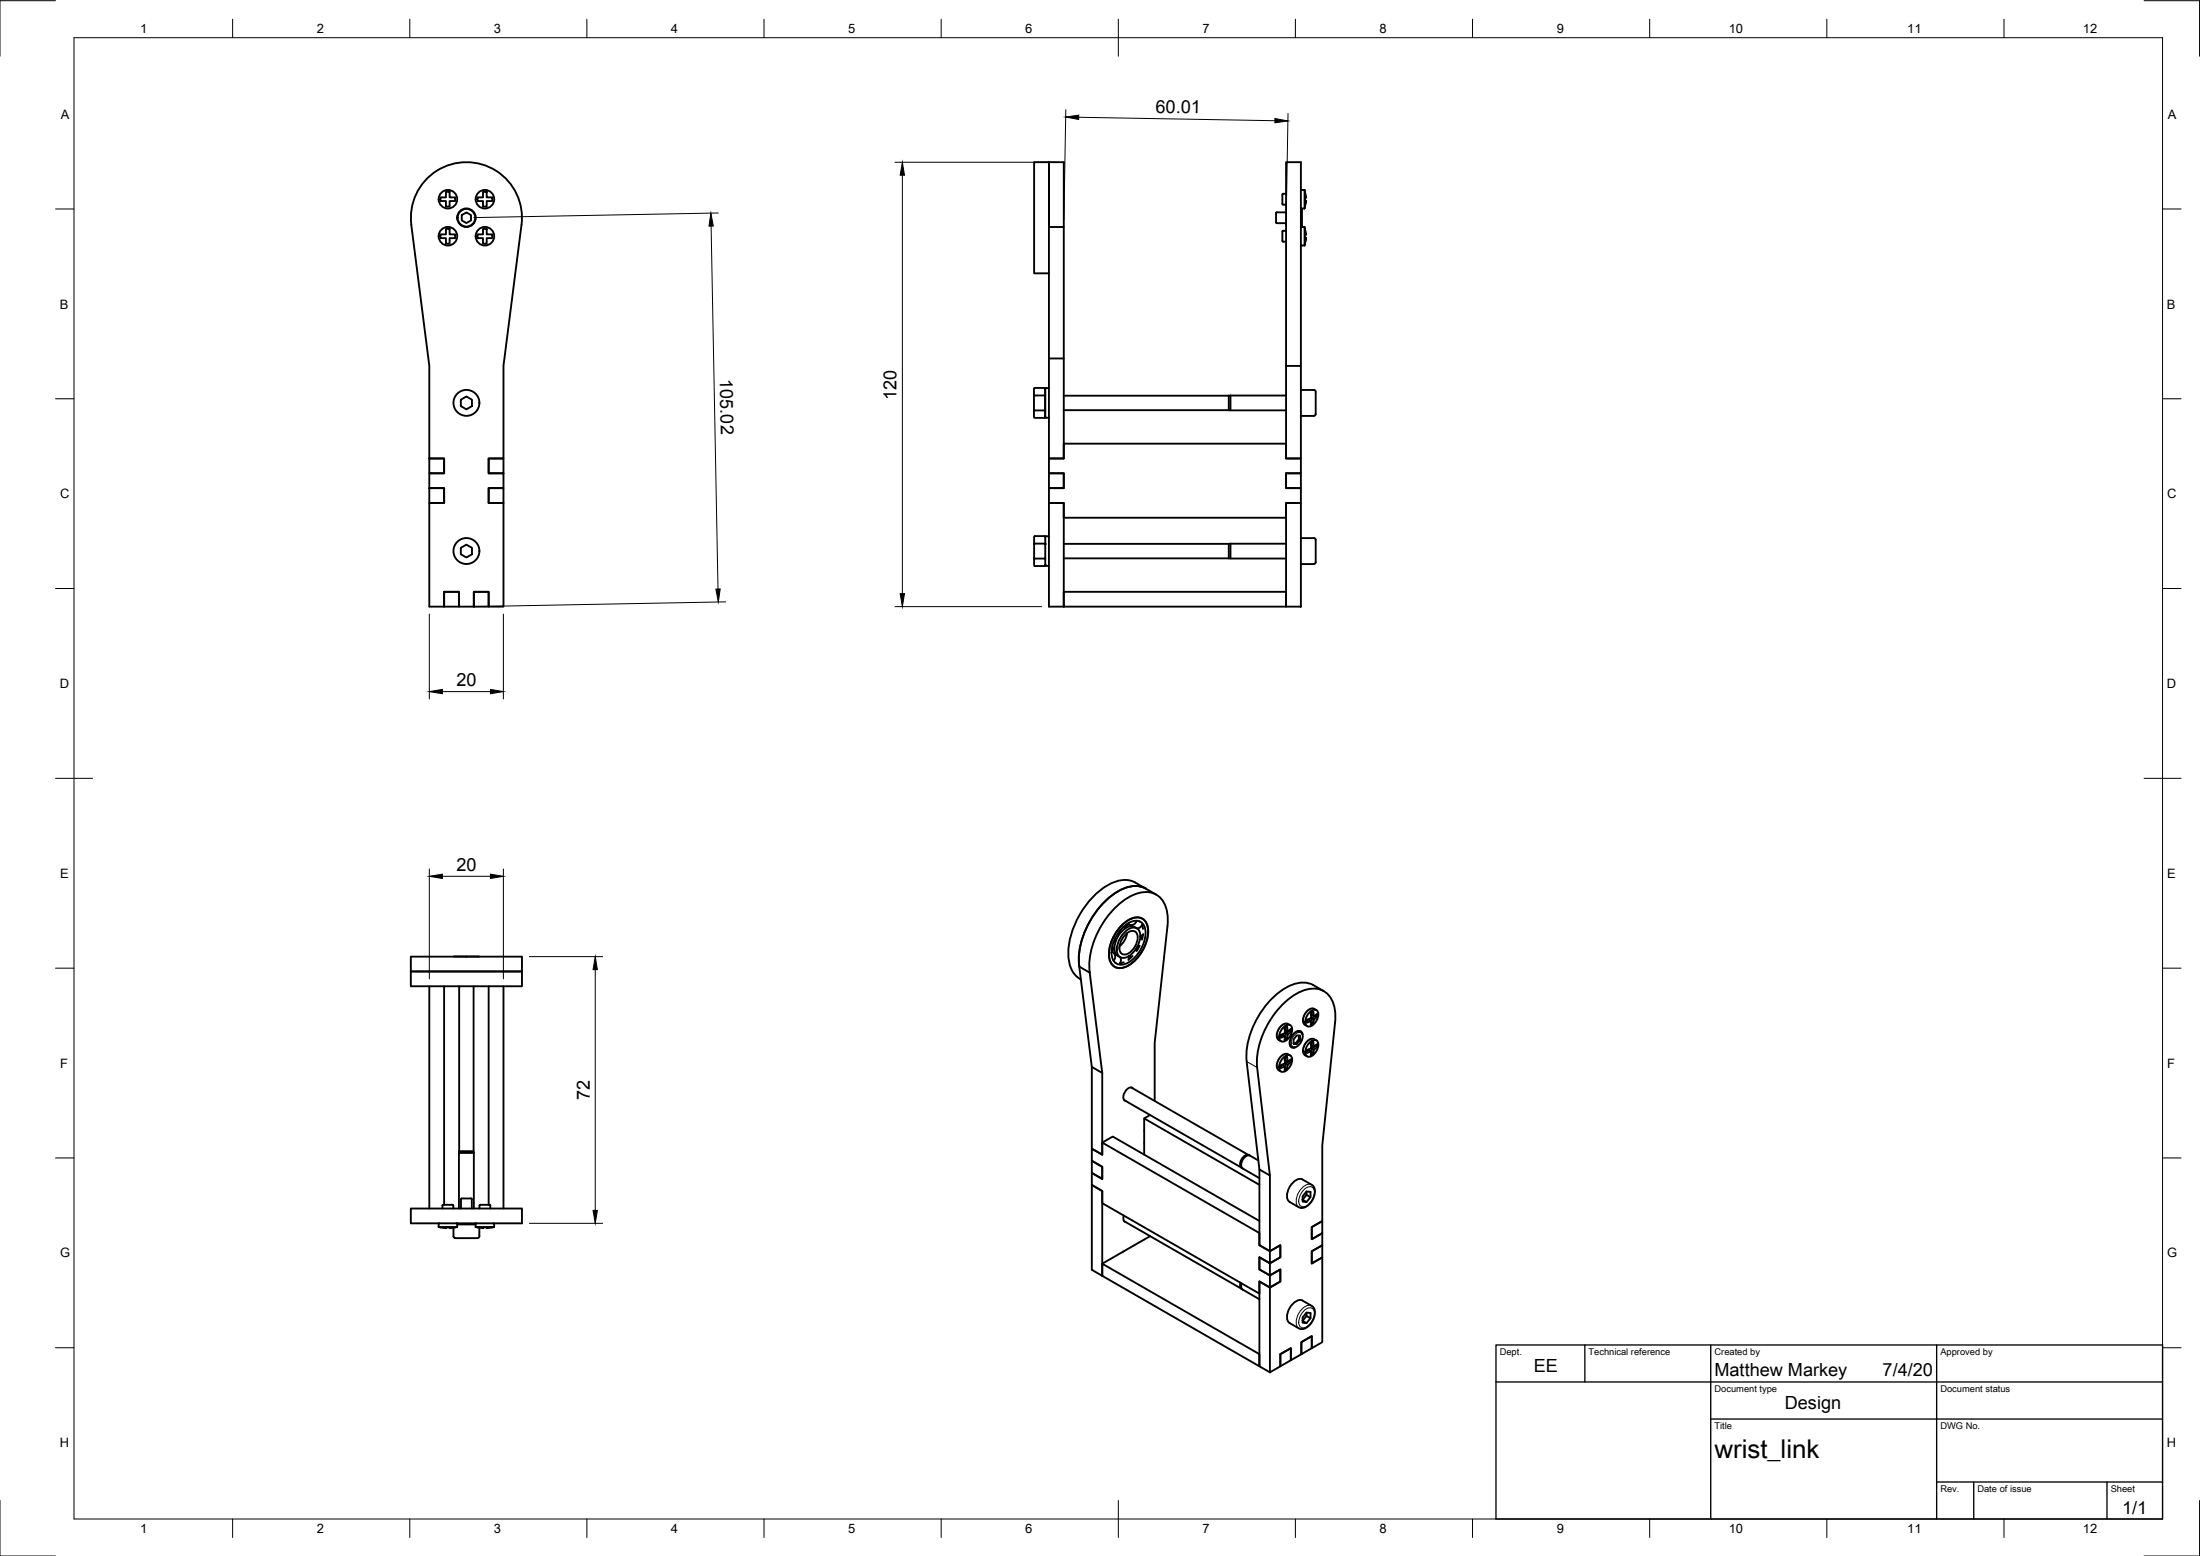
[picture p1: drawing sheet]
<svg xmlns="http://www.w3.org/2000/svg" width="594mm" height="420mm" viewBox="0 0 594 420" stroke-linecap="round" stroke-linejoin="round" font-family="sans-serif">
<!-- layer: Visible -->
<g fill="none" stroke="#000" stroke-width=".51">
<path d="M115.8 47.7a15 15 0 0 1 17-2.2 15 15 0 0 1 8 15.2l-4.8 38.1v25h-4v4h4v4h-4v4h4v28h-4v-4h-4v4h-4.1v-4h-4v4h-4v-28h4v-4h-4v-4h4v-4h-4v-25l-4.8-38.1a15.1 15.1 0 0 1 4.7-13zM120.4 51.8h1v.6a.65 .65 0 0 0 .1 .8 .65 .65 0 0 0 .8 .1h.6v1h-1.5v1.5h-1v-1.5h-1.5v-1h.6a.58 .58 0 0 0 .9-.3zM124.7 58.1l1.2-.7 1.3 .7v1.4l-1.3 .7-1.2-.7zM130.4 51.8h1v.6a.65 .65 0 0 0 .1 .8 .65 .65 0 0 0 .8 .1h.6v1h-1.5v1.5h-1v-1.5h-1.5v-1h.6a.59 .59 0 0 0 .9-.3zM283.3 43.8h4v80h-4zM283.3 43.8v17.5h4M283.3 43.8h-4v30h4M346.3 55l.2 .2M346.5 55.3h.8M347.3 57.3l-2.7 .1v2.6M347.3 52.3h-.8l-.2 .2v2.6M351.3 56.1l.2 .2h.8"/>
<path d="M351.3 56.4a.52 .52 0 0 1 .3 .9v2.7a.93 .93 0 0 1-.2 1.2h-.1M352.3 51.3l.3 1.8-.2 .2v1h.2M352.3 51.3v5M352.3 51.3h-.8l-.2 .2M352.4 51.8l.2 1.5M352.4 53.3v1M352.4 55.8l.2-1.5-.3 2M118.9 63.3h.6a.58 .58 0 0 0 .9-.3v-1.2h1v.6a.65 .65 0 0 0 .1 .8 .65 .65 0 0 0 .8 .1h.6v1h-.7a.63 .63 0 0 0-.7 .1 .63 .63 0 0 0-.1 .8v.6h-1v-1.5h-1.5zM128.9 63.3h.6a.59 .59 0 0 0 .9-.3v-1.2h1v.6a.65 .65 0 0 0 .1 .8 .65 .65 0 0 0 .8 .1h.6v1h-.7a.63 .63 0 0 0-.7 .1 .63 .63 0 0 0-.1 .8v.6h-1v-.6a.64 .64 0 0 0 0-.8 .64 .64 0 0 0-.9-.1h-.6zM344.6 60l.2 .2M344.8 60.3h2.5M347.3 62.3h-.8l-.2 .2v2.6l.2 .2h.8"/>
<path d="M351.3 66.1l.2 .2h.8M352.3 61.3l.3 1.9-.2 .1v1h.2M352.3 61.3v5M352.3 61.3h-.8l-.2 .2M352.4 61.8l.2 1.5M352.4 63.3v1M352.4 65.8l.2-1.5-.3 2M283.3 96.8h4M347.3 98.8h4v25h-4zM347.3 98.8v-55h4v55M124.4 107.9l1.5-.8 1.5 .8v1.8l-1.5 .8-1.5-.8zM279.2 110.7l.1 2.1h2.9v-2.1h-3l.1-3.9 2.9 .1v3.8"/>
<path d="M282.2 110.8h.1M282.3 106.8l-.2-2h-2.7l-.2 .1v2M283.3 104.8h-.8l-.2 .2v6.3a1.48 1.48 0 0 0 .2 1.5h.8M287.3 110.8h44.5M287.3 106.8h44.5M331.8 106.8v4M331.8 110.8h15.5M332.3 106.8v4M332.3 106.8h-.5M332.3 106.8h15M351.3 105.3h3.5a1.11 1.11 0 0 1 .5 1.4v4.2a1.07 1.07 0 0 1-.5 1.4M351.3 112.3h3.5"/>
<path d="M115.9 131.8h4v4h-4zM115.9 123.8h4v4h-4zM132 123.8h4v4h-4zM132 131.8h4v4h-4zM283.3 135.8h4v28h-4zM283.3 123.8h4v-4h60v4h4v4h-4v4h4v4h-4v4h-60v-4h-4v-4h4v-4h-4zM283.3 127.8h4v4h-4zM347.3 135.8h4v28h-4zM347.3 127.8h4v4h-4zM119.9 159.8h4v4h-4zM124.4 147.9l1.5-.8 1.5 .8v1.8l-1.5 .8-1.5-.8zM128 159.8h4v4h-4z"/>
<path d="M279.3 150.7h3l-.1 2.1h-2.9zM279.3 146.9v3.8M282.3 145v1.9M282.3 146.9v3.8M282.3 152.6l.2 .2h.8M282.3 145l-.2-.2h-2.7l-.1 .1v2h3M282.3 150.7h.1M283.3 144.8h-.8l-.2 .2M287.3 159.8h60v4h-60zM287.3 150.8h44.5M331.8 146.9v3.9M331.8 150.8h15.5"/>
<path d="M332.3 146.8v4M332.3 146.8l-45 .1M332.3 146.8h15M351.3 145.3h3.5a1.11 1.11 0 0 1 .5 1.4v4.2a1.07 1.07 0 0 1-.5 1.4h-3.5M309.4 239.9a8.4 8.4 0 0 0-6.9-2.2 18.1 18.1 0 0 0-10.9 9.3 18.1 18.1 0 0 0-2.6 14.1 6 6 0 0 0 2.9 3.4M309.4 239.9l2.8 1.7M309.4 239.9a7.8 7.8 0 0 0-8.1 1.1 23.3 23.3 0 0 0-10 18.9l.2 1.1M122.5 258.3h6.8M300.3 257l.6 .5 .2 .6-.1 .9-.3 .4M300.4 255.4l.2 1-.5 .9M300.8 257.4h.4M301 257.7h.4"/>
<path d="M301.1 253.3v.7l-.5 .6M301.2 260h.1M301.9 258.1l.6 .4M302.5 258.5l.2 1-.4 .7M302.7 251l-.4 .7-.4 .4M303.2 249.6a4.9 4.9 0 0 1 5.3-1.5 4.2 4.2 0 0 1 1.5 4.3 11.5 11.5 0 0 1-6.1 8.7 2.97 2.97 0 0 1-4.4-2.5 11.4 11.4 0 0 1 3.7-9zM303.3 250.4a4.1 4.1 0 0 1 5-1.3 4.9 4.9 0 0 1 .5 5.5 8.9 8.9 0 0 1-5.7 5.9 2.68 2.68 0 0 1-3-3.3 10.3 10.3 0 0 1 3.2-6.8zM303.5 259.8l-1.1 .3M303.5 251.9a2.77 2.77 0 0 1 3.9-.9 5.3 5.3 0 0 1-1.4 6.2 2.77 2.77 0 0 1-3.9 .9 5.3 5.3 0 0 1 1.4-6.2zM303.7 252.6a2.28 2.28 0 0 1 3-.9 4.1 4.1 0 0 1-1.4 5.3 1.65 1.65 0 0 1-1.6 .8 1.65 1.65 0 0 1-1.4-1.2 5 5 0 0 1 1.4-4zM304.4 252l-.6 1.7-1.5 1.8M304.8 258.2l-.1 1"/>
<path d="M304.8 249.2l-.5 .8-1 .4M304.9 258.2l.6 .1M305.2 249.8l.2 .3M305.6 249.8l.2 .3M305.8 258.1l-1 1M306.9 248.6l-.2 .6-.7 .5-.8 .1-.6-.2M307 250.7a2.51 2.51 0 0 0-3.5 .2 6.4 6.4 0 0 0-2.3 6.4l.7 .8M307.1 255.6l.6-.2-.8 1.4-.1-.6M307.7 248.8h.1M307.9 252.9l.4 .5M308.4 249.8l.3 1M308.4 249.7l-.6 .8-.8 .2"/>
<path d="M308.7 252.3l-.3 1.4M308.7 252.2l-.8 .6M110.9 262.3h30M110.9 262.3v4h30v-4M110.9 262.3v-4h30v4M115.9 266.3v60M119.9 266.3v59M124 266.3v44.6M127.9 266.3l.1 45M132 266.3v59M136 266.3v60M291.4 261l3.4 27.1v22.1l2.8 1.6v-22.1l-3.3-27.1"/>
<path d="M291.4 261l2.9 1.6M294.3 262.6a22 22 0 0 1 6.3-17 12.3 12.3 0 0 1 9.7-4.7 5.9 5.9 0 0 1 4.9 5.4l.1 3.8-3.5 31.5v15.7M345.8 279.8l.6-.4 .6 .3-.1 1.2 .7-.4M346.7 277.3a1.26 1.26 0 0 1 1.7-.5 1.26 1.26 0 0 1 .5 1.7l-.5 1.2a2.21 2.21 0 0 1-2.5 1.5 2.42 2.42 0 0 1 .4-3.5zM347.1 277.5v.7l.6 .3-.2-1.2a.81 .81 0 0 0-.5 1.2v.1a.71 .71 0 0 1-.9 .7l-.3 .1v.3a.33 .33 0 0 0 0 .5 .33 .33 0 0 0 .5-.2l.7-.3M347.7 279.3l-.1 1.2-.5-.3M348.2 278.2v.2l-1.1 .6v1.2M348.2 278.4l.4 .2v-.8l-.9 .7M348.4 276.8l-.9-.4-.7 .1-.7 .4-.9 1.1-.4 .9v1.1l.3 .6 .8 .6M348.6 278.6l-.9 .7-.6-.3M350.4 278.5l.9 .1 .4 .7v1l-.4 1.2-.9 1-.7 .3-.8-.1-.5-.6M350.7 279.6v1"/>
<path d="M351.8 279.3a1.07 1.07 0 0 0-.7-.9 1.07 1.07 0 0 0-1.2 .2 3.5 3.5 0 0 0-1.5 3.8 .98 .98 0 0 0 1.3 .4M352.9 275.7l.6-.4 .6 .4-.2 1.1 .7-.4M353.8 273.2a1.26 1.26 0 0 1 1.7-.4 1.26 1.26 0 0 1 .4 1.7l-.4 1.2a2.21 2.21 0 0 1-2.5 1.4 2.42 2.42 0 0 1 .3-3.4zM354.2 273.4v.7l.6 .3-.3-1.2a.84 .84 0 0 0-.5 1.2l.1 .1a.7 .7 0 0 1-.9 .7l-.3 .2v.2a.34 .34 0 0 0 0 .5 .34 .34 0 0 0 .5-.2l.7-.2M354.2 276.2l-.2 .1M354.8 275.3l-.2 1.1-.4-.2M355.3 274.1v.2l-1.1 .6v1.3M355.3 274.3l.4 .3v-.9l-.9 .7M355.5 272.8l-.9-.5-.7 .1-.7 .4-.8 1-.5 1v1.2l.2 .5 .9 .6M355.7 274.6l-.9 .7-.6-.4M357.5 267.6a8.6 8.6 0 0 0-6.5-2.2 16.5 16.5 0 0 0-10.3 7.6 21.6 21.6 0 0 0-4.1 13.6l3.5 29.2M294.8 288.1l2.8 1.6"/>
<path d="M303.5 297l31.7 18.3M305.5 293.6l31.7 18.3M305.9 293.9a1.62 1.62 0 0 0-2.3 1.2l-.3 1.3a.86 .86 0 0 0 .7 .9M345.8 288l.6-.4 .6 .3-.1 1.2 .7-.5M346.7 285.5a1.26 1.26 0 0 1 1.7-.5 1.26 1.26 0 0 1 .5 1.7l-.5 1.2a2.21 2.21 0 0 1-2.5 1.4 2.42 2.42 0 0 1 .4-3.4zM347.1 285.6v.8l.6 .3-.2-1.3a.81 .81 0 0 0-.5 1.2v.1a.71 .71 0 0 1-.9 .8l-.3 .1v.8l1.2-.5M347.1 280.2l-.2 .2M347.1 288.4l-.2 .1M347.7 287.5l-.1 1.1-.5-.2M348.2 286.3v.3l-1.1 .6v1.2M348.2 286.6l.4 .2v-.8l-.9 .7M348.4 285l-.8-.4h-.7l-.8 .5-.9 1-.4 1v1.1l.3 .6 .8 .5"/>
<path d="M348.6 286.8l-.9 .7-.6-.3M349.8 281.7l.9-1.1 .4 .2-.9 1.1M351.1 280.8v-1.1l-.9-.1-.9 1.1v1.2h.9l-.9-.2M352.9 283.9l.6-.4 .6 .3-.2 1.2 .7-.4M353.8 281.4a1.26 1.26 0 0 1 1.7-.5 1.26 1.26 0 0 1 .4 1.8l-.4 1.1a2.21 2.21 0 0 1-2.5 1.5 2.42 2.42 0 0 1 .3-3.5zM354.2 281.6v.7l.6 .3-.3-1.3a.84 .84 0 0 0-.5 1.3l.1 .4-1.2 .5v.2a.34 .34 0 0 0 0 .5 .34 .34 0 0 0 .5-.1l.7-.3M354.2 284.3l-.2 .2M354.8 283.4l-.2 1.2-.4-.3M355.3 282.3v.2l-1.1 .6v1.2M355.3 282.5l.4 .2v-.8l-.9 .7M355.5 280.9l-.8-.4h-.7l-.8 .5-.8 1-.5 1v1.1l.3 .7 .8 .5M355.7 282.7l-.9 .7-.6-.3"/>
<path d="M123.9 311.3h4.1M124 310.9h3.9M124 310.9l-.1 15.4M128 311.3v15M294.8 320l2.8 1.6v3.3l42.5 24.4v-3.3l2.8 1.7 2.8-1.7v-3.2l-2.8 1.6v3.3l2.8-1.7v-3.2l-2.8 1.6-2.8-1.6v-3.3l2.8 1.6v3.3l-2.8-1.6v-3.3l2.8 1.6 2.8-1.6v-3.3l-2.8 1.7v3.2l2.8-1.6v-3.3l-2.8 1.7-2.8-1.7v-20.4l2.8 1.6v20.5l-2.8-1.7v-3.2l-42.5-24.5 2.9-1.6 39.6 22.8M294.8 313.4l2.8 1.7v3.2l-2.8-1.6zM294.8 320v22.9l2.8 1.6M294.8 320l2.8 1.6v22.9M297.6 308.5v3.3l-2.8-1.6v3.2l2.8 1.7v3.2l-2.8-1.6v3.3M309 302l31.1 17.9M310.6 301.1l-1.6 .9v9.8M335.6 315.5l4.5 2.6"/>
<path d="M337.1 311.9l.4 .1M337.1 311.9a2.34 2.34 0 0 0-1.9 3.3l.3 .3M337.5 312.1l2.3 1.3M337.6 312a2.4 2.4 0 0 0-2.3 3.2l.3 .3M342.9 317.4l-3.4-29.1a22.7 22.7 0 0 1 11.5-20.4 6.4 6.4 0 0 1 7.8 .8 9.4 9.4 0 0 1 1.7 7.4l-3.4 33.2v20.4l-2.9 1.6v3.3l2.9-1.6v3.3l-2.9 1.6v3.3l2.9-1.7v22.9l-2.9 1.6v-3.2l-2.8 1.6v3.3l-2.8 1.6v-3.3l-2.9 1.7v3.2l-2.8 1.7M110.9 326.3h30v4h-30zM118.4 331.3l2 .3v-.2h1l.2 .2 1.8-.3M118.4 331.3h5M118.6 330.3l-.2 .2v.8M119.5 326.3v-.8l.2-.2 2.6 .1 .1 .9M122.4 331.5v2.3a1.05 1.05 0 0 0 1.4 .5h4.3a1.09 1.09 0 0 0 1.4-.5M123.2 330.3l.2 .2v.8"/>
<path d="M123.6 330.3a.49 .49 0 0 0 .8 .3h2.7a.94 .94 0 0 0 1.2-.2v-.1M124.5 323.8v2.5M124.7 323.6h2.5M124.7 323.6l-.2 .2M127.2 323.6l.2 .2M127.4 323.8v2.5M128.4 331.3l2 .3v-.2h1l.2 .2 1.8-.3M128.4 331.3h5M128.7 330.3l-.2 .2-.1 .8M129.4 331.5v2.3M132.2 325.3l-2.6 .1-.1 .9M132.2 325.3l.2 .2"/>
<path d="M132.4 325.5v.8M133.3 330.3l.2 .2-.1 .8M303.5 328.2a1.28 1.28 0 0 0 .5 1.8M303.5 329.7l31.7 18.3M310.6 333.8l-13 7.4M348.3 324.5a2.68 2.68 0 0 1-.4-3.3 4.2 4.2 0 0 1 3.4-2.9l3.4 2 .4 1.5-.5 1.8-1.2 1.7-.7 .5-.9 .4-.9-.1-2.7-1.6M352.8 321.7v.9M353.9 323.3v-1.5l-1.1-.1-1.1 1.3v1.5l1.1 .1-1.1-.6 1.1-1.4 1.1 .7-1.1 1.3M354.2 331.3l2.9-1.6v3.3l-2.9 1.6zM354.2 337.9l2.9-1.6v3.2l-2.9 1.7zM297.6 341.2l42.5 24.5v3.2l-42.5-24.4zM335 346.4l-.1 1.1 .6 .7"/>
<path d="M335.3 346.5l-.2 .9 .5 .8 4.5 2.6M340.1 346l2.8 1.7v22.9l-2.8-1.7zM348.3 357.2a2.68 2.68 0 0 1-.4-3.3 4.2 4.2 0 0 1 3.4-2.9l3.4 2 .4 1.5-.5 1.8-1.3 1.8-1.5 .8-.9-.1-2.7-1.5M352.8 354.4v.9M353.9 356v-1.5l-1.1-.1-1.1 1.3v1.5l1.1 .1-1.1-.6 1.1-1.4 1.1 .7-1.1 1.3M345.7 365.7l2.9-1.7v3.3l-2.9 1.6zM351.4 362.4l2.8-1.6v3.2l-2.8 1.7z"/>
<circle cx="121" cy="53.8" r="2.51"/>
<circle cx="126" cy="58.8" r="2.38"/>
<circle cx="126" cy="58.8" r="2.51"/>
<circle cx="130.9" cy="53.8" r="2.51"/>
<circle cx="121" cy="63.8" r="2.51"/>
<circle cx="130.9" cy="63.8" r="2.51"/>
<circle cx="126" cy="108.8" r="3.5"/>
<circle cx="126" cy="148.8" r="3.5"/>
</g>
<g fill="#000" stroke="#000" stroke-width=".27">
<circle cx="352.6" cy="54.3" r=".24"/>
<circle cx="352.6" cy="53.3" r=".24"/>
<circle cx="352.6" cy="63.3" r=".24"/>
<circle cx="352.6" cy="64.3" r=".24"/>
<circle cx="282.3" cy="152.6" r=".24"/>
<circle cx="282.3" cy="146.9" r=".24"/>
</g>
<!-- layer: Visible Narrow -->
<g fill="none" stroke="#000" stroke-width=".27">
<path d="M347.8 276.5a2.8 2.8 0 0 0-2.9 2.6 1.54 1.54 0 0 0 .4 1.7M348.9 278l-.3 .2M349.8 279.3a1.1 1.1 0 0 1 1.5-.4 1.1 1.1 0 0 1 .4 1.5l-.4 1a1.76 1.76 0 0 1-2.3 1.1 2.6 2.6 0 0 1 .8-3.2zM350.7 278.5a3.2 3.2 0 0 0-2.2 3.8M354.9 272.4a2.8 2.8 0 0 0-2.9 2.7 1.54 1.54 0 0 0 .4 1.7M356 273.9l-.3 .3M336.6 286.6l2.9 1.6M347.8 284.7a2.8 2.8 0 0 0-2.9 2.6 1.54 1.54 0 0 0 .4 1.7M348.9 286.2l-.3 .2M354.9 280.6a2.8 2.8 0 0 0-2.9 2.6 1.54 1.54 0 0 0 .4 1.7M356 282.1l-.3 .2M354.2 319.9a2.68 2.68 0 0 0-3 1.4 4.2 4.2 0 0 0-.8 4.4l.3 .3"/>
<path d="M351.9 321.5a1.8 1.8 0 0 1 2.7-.6 3.9 3.9 0 0 1-2.9 5 1.81 1.81 0 0 1-.8-2.7zM351.9 354.2a1.8 1.8 0 0 1 2.7-.6 3.9 3.9 0 0 1-2.9 5 1.81 1.81 0 0 1-.8-2.7zM354.2 352.6a2.68 2.68 0 0 0-3 1.4 4.2 4.2 0 0 0-.8 4.4l.3 .3"/>
</g>
<!-- layer: Border -->
<g fill="none" stroke="#000" stroke-width=".27">
<path d="M15 .2h-15v15M20 10.2h564v400h-564zM62.8 5.2v5M110.7 5.2v5M158.5 5.2v5M206.3 5.2v5M254.1 5.2v5M302 5.2v10M349.8 5.2v5M397.6 5.2v5M445.5 5.2v5M493.3 5.2v5"/>
<path d="M541.1 5.2v5M579 .2h15v15M15 56.4h5M584 56.4h5M15 107.7h5M584 107.7h5M15 158.9h5M584 158.9h5M15 210.2h10M579 210.2h10M15 261.4h5M584 261.4h5"/>
<path d="M15 312.7h5M584 312.7h5M15 363.9h5M584 363.9h5M0 405.2v15h15M62.8 410.2v5M110.7 410.2v5M158.5 410.2v5M206.3 410.2v5M254.1 410.2v5M302 405.2v10M349.8 410.2v5"/>
<path d="M397.6 410.2v5M445.5 410.2v5M493.3 410.2v5M541.1 410.2v5M594 405.2v15h-15"/>
</g>
<!-- layer: TitleBlock -->
<path d="M404 363.2h180v47h-180zM404 373.2h180M428 363.2v10M462 363.2v47M523 363.2v47M462 383.2h122M523 400.2h61M533 400.2v10M569 400.2v10" fill="none" stroke="#000" stroke-width=".36"/>
<!-- layer: Dimensions -->
<g fill="none" stroke="#000" stroke-width=".27">
<path d="M287.8 29.6l-.5 29.7M291.3 31.7l53 .9M347.8 30.6l-.5 29.7M194 57.5l-66.1 1.3M241.7 43.8h43.6M243.7 47.3v113M192 61l1.9 98M115.9 165.8v22.9M135.9 165.8v22.9M196 162.5l-66.1 1.3M241.7 163.8h39.6M119.4 186.8h13"/>
<path d="M115.9 234.6v29.7M119.4 236.6h13M135.9 234.6v29.7M142.9 258.3h19.8M160.7 261.8v65M142.9 330.3h19.8"/>
</g>
<path d="M287.8 31.6l3.5-.5v1.2zM344.3 32l3.5 .7-3.5 .5zM243.7 43.8l.5 3.5h-1.1zM192 57.6l.6 3.4-1.1 .1zM193.3 159.1l1.2-.1-.5 3.5zM243.1 160.3h1.1l-.5 3.5zM115.9 186.8l3.5-.6v1.1zM132.4 186.2l3.5 .6-3.5 .5zM115.9 236.6l3.5-.5v1.1zM132.4 236.1l3.5 .5-3.5 .6zM160.7 258.3l.6 3.5h-1.2zM160.1 326.8h1.2l-.6 3.5z" fill="#000" stroke="#000" stroke-width=".27"/>
<text font-size="7" x="463" y="393.7">wrist_link</text>
<g font-size="4.9">
<text x="312" y="30.5" transform="rotate(1 312 30.5)">60.01</text>
<text x="194.4" y="102.4" transform="rotate(89 194.4 102.4)">105.02</text>
<text x="242.1" y="108" transform="rotate(-90 242.1 108)">120</text>
<text x="123.3" y="185.2">20</text>
<text x="123.3" y="235.1">20</text>
<text x="159.2" y="297" transform="rotate(-90 159.2 297)">72</text>
<text x="414.1" y="370.5">EE</text>
<text x="463" y="371.7">Matthew Markey</text>
<text x="508.4" y="371.7">7/4/20</text>
<text x="482" y="380.6">Design</text>
<text x="573.1" y="408.8">1/1</text>
</g>
<g font-size="3.5">
<text x="37.9" y="8.9">1</text>
<text x="85.6" y="8.9">2</text>
<text x="133.4" y="8.9">3</text>
<text x="181.1" y="8.9">4</text>
<text x="229" y="8.9">5</text>
<text x="276.8" y="8.9">6</text>
<text x="324.7" y="8.9">7</text>
<text x="372.5" y="8.9">8</text>
<text x="420.4" y="8.9">9</text>
<text x="466.8" y="8.9">10</text>
<text x="515" y="8.9">11</text>
<text x="562.5" y="8.9">12</text>
<text x="16.4" y="32">A</text>
<text x="585.4" y="32">A</text>
<text x="16.2" y="83.3">B</text>
<text x="585.2" y="83.3">B</text>
<text x="16.2" y="134.6">C</text>
<text x="585.2" y="134.6">C</text>
<text x="16.2" y="185.8">D</text>
<text x="585.2" y="185.8">D</text>
<text x="16.2" y="237">E</text>
<text x="585.2" y="237">E</text>
<text x="16.2" y="288.3">F</text>
<text x="585.2" y="288.3">F</text>
<text x="16.2" y="339.6">G</text>
<text x="585.2" y="339.6">G</text>
<text x="16.2" y="390.8">H</text>
<text x="585.2" y="390.8">H</text>
<text x="37.9" y="413.9">1</text>
<text x="85.6" y="413.9">2</text>
<text x="133.4" y="413.9">3</text>
<text x="181.1" y="413.9">4</text>
<text x="229" y="413.9">5</text>
<text x="276.8" y="413.9">6</text>
<text x="324.7" y="413.9">7</text>
<text x="372.5" y="413.9">8</text>
<text x="420.4" y="413.9">9</text>
<text x="466.8" y="413.9">10</text>
<text x="515" y="413.9">11</text>
<text x="562.5" y="413.9">12</text>
</g>
<g font-size="2.5">
<text x="405" y="366">Dept.</text>
<text x="429" y="366">Technical reference</text>
<text x="463" y="366">Created by</text>
<text x="524" y="366">Approved by</text>
<text x="463" y="376">Document type</text>
<text x="524" y="376">Document status</text>
<text x="463" y="386">Title</text>
<text x="524" y="386">DWG No.</text>
<text x="524" y="403">Rev.</text>
<text x="534" y="403">Date of issue</text>
<text x="570" y="403">Sheet</text>
</g>
</svg>
